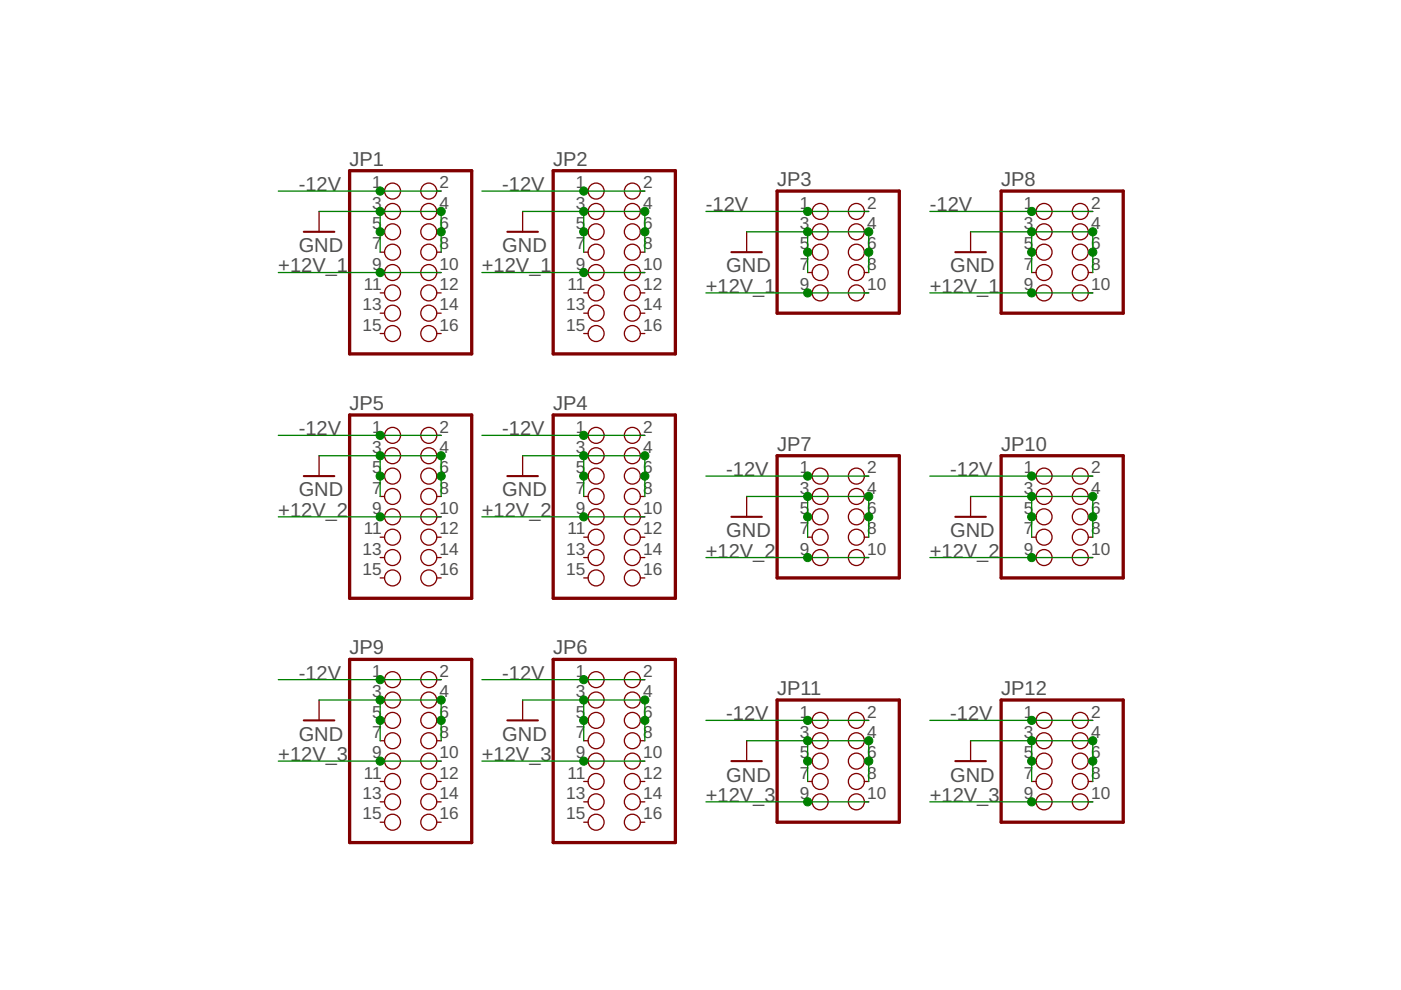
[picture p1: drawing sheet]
<svg xmlns="http://www.w3.org/2000/svg" width="297mm" height="210mm" viewBox="0 0 297 210" stroke-linecap="round" stroke-linejoin="round" font-family="sans-serif">
<path d="M74.1 36.2h25.9v38.8h-25.9zM117.3 36.2h25.9v38.8h-25.9zM164.8 40.5h25.9v25.9h-25.9zM212.3 40.5h25.8v25.9h-25.8zM74.1 88h25.9v38.9h-25.9zM117.3 88h25.9v38.9h-25.9zM164.8 96.6h25.9v25.9h-25.9zM212.3 96.6h25.8v25.9h-25.8zM74.1 139.8h25.9v38.8h-25.9zM117.3 139.8h25.9v38.8h-25.9zM164.8 148.4h25.9v25.9h-25.9zM212.3 148.4h25.8v25.9h-25.8z" fill="none" stroke="#800000" stroke-width=".7"/>
<g fill="none" stroke="#800000" stroke-width=".28">
<path d="M67.6 44.8v4.3M80.6 40.5h.9M80.6 44.8h.9M80.6 49.1h.9M80.6 53.5h.9M80.6 57.8h.9M92.6 40.5h.9M92.6 44.8h.9M92.6 49.1h.9M92.6 53.5h.9M92.6 57.8h.9M110.8 44.8v4.3"/>
<path d="M123.8 40.5h.9M123.8 44.8h.9M123.8 49.1h.9M123.8 53.5h.9M123.8 57.8h.9M135.8 40.5h.9M135.8 44.8h.9M135.8 49.1h.9M135.8 53.5h.9M135.8 57.8h.9M158.3 49.1v4.4M171.2 44.8h1"/>
<path d="M171.2 49.1h1M171.2 53.5h1M171.2 57.8h1M183.2 44.8h1M183.2 49.1h1M183.2 53.5h1M183.2 57.8h1M205.8 49.1v4.4M218.7 44.8h1M218.7 49.1h1M218.7 53.5h1M218.7 57.8h1"/>
<path d="M230.7 44.8h1M230.7 49.1h1M230.7 53.5h1M230.7 57.8h1M80.6 62.1h.9M80.6 66.4h.9M80.6 70.7h.9M92.6 62.1h.9M92.6 66.4h.9M92.6 70.7h.9M123.8 62.1h.9M123.8 66.4h.9"/>
<path d="M123.8 70.7h.9M135.8 62.1h.9M135.8 66.4h.9M135.8 70.7h.9M171.2 62.1h1M183.2 62.1h1M218.7 62.1h1M230.7 62.1h1M67.6 96.6v4.3M80.6 92.3h.9M80.6 96.6h.9M92.6 92.3h.9"/>
<path d="M92.6 96.6h.9M110.8 96.6v4.3M123.8 92.3h.9M123.8 96.6h.9M135.8 92.3h.9M135.8 96.6h.9M80.6 100.9h.9M80.6 105.3h.9M80.6 109.6h.9M80.6 113.9h.9M80.6 118.2h.9M92.6 100.9h.9"/>
<path d="M92.6 105.3h.9M92.6 109.6h.9M92.6 113.9h.9M92.6 118.2h.9M123.8 100.9h.9M123.8 105.3h.9M123.8 109.6h.9M123.8 113.9h.9M123.8 118.2h.9M135.8 100.9h.9M135.8 105.3h.9M135.8 109.6h.9"/>
<path d="M135.8 113.9h.9M135.8 118.2h.9M158.3 105.3v4.3M171.2 100.9h1M171.2 105.3h1M171.2 109.6h1M171.2 113.9h1M171.2 118.2h1M183.2 100.9h1M183.2 105.3h1M183.2 109.6h1M183.2 113.9h1"/>
<path d="M183.2 118.2h1M205.8 105.3v4.3M218.7 100.9h1M218.7 105.3h1M218.7 109.6h1M218.7 113.9h1M218.7 118.2h1M230.7 100.9h1M230.7 105.3h1M230.7 109.6h1M230.7 113.9h1M230.7 118.2h1"/>
<path d="M80.6 122.5h.9M92.6 122.5h.9M123.8 122.5h.9M135.8 122.5h.9M67.6 148.4v4.3M80.6 144.1h.9M80.6 148.4h.9M80.6 152.7h.9M80.6 157.1h.9M92.6 144.1h.9M92.6 148.4h.9M92.6 152.7h.9"/>
<path d="M92.6 157.1h.9M110.8 148.4v4.3M123.8 144.1h.9M123.8 148.4h.9M123.8 152.7h.9M123.8 157.1h.9M135.8 144.1h.9M135.8 148.4h.9M135.8 152.7h.9M135.8 157.1h.9M158.3 157.1v4.3M171.2 152.7h1"/>
<path d="M171.2 157.1h1M183.2 152.7h1M183.2 157.1h1M205.8 157.1v4.3M218.7 152.7h1M218.7 157.1h1M230.7 152.7h1M230.7 157.1h1M80.6 161.4h.9M80.6 165.7h.9M80.6 170h.9M80.6 174.3h.9"/>
<path d="M92.6 161.4h.9M92.6 165.7h.9M92.6 170h.9M92.6 174.3h.9M123.8 161.4h.9M123.8 165.7h.9M123.8 170h.9M123.8 174.3h.9M135.8 161.4h.9M135.8 165.7h.9M135.8 170h.9M135.8 174.3h.9"/>
<path d="M171.2 161.4h1M171.2 165.7h1M171.2 170h1M183.2 161.4h1M183.2 165.7h1M183.2 170h1M218.7 161.4h1M218.7 165.7h1M218.7 170h1M230.7 161.4h1M230.7 165.7h1M230.7 170h1"/>
<circle cx="83.2" cy="44.8" r="1.69"/>
<circle cx="83.2" cy="53.5" r="1.69"/>
<circle cx="83.2" cy="49.1" r="1.69"/>
<circle cx="83.2" cy="57.8" r="1.69"/>
<circle cx="83.2" cy="40.5" r="1.69"/>
<circle cx="90.9" cy="53.5" r="1.69"/>
<circle cx="90.9" cy="57.8" r="1.69"/>
<circle cx="90.9" cy="49.1" r="1.69"/>
<circle cx="90.9" cy="44.8" r="1.69"/>
<circle cx="90.9" cy="40.5" r="1.69"/>
<circle cx="126.4" cy="57.8" r="1.69"/>
<circle cx="126.4" cy="44.8" r="1.69"/>
<circle cx="126.4" cy="49.1" r="1.69"/>
<circle cx="126.4" cy="53.5" r="1.69"/>
<circle cx="126.4" cy="40.5" r="1.69"/>
<circle cx="134.1" cy="53.5" r="1.69"/>
<circle cx="134.1" cy="57.8" r="1.69"/>
<circle cx="134.1" cy="49.1" r="1.69"/>
<circle cx="134.1" cy="44.8" r="1.69"/>
<circle cx="134.1" cy="40.5" r="1.69"/>
<circle cx="173.9" cy="44.8" r="1.69"/>
<circle cx="173.9" cy="57.8" r="1.69"/>
<circle cx="173.9" cy="53.5" r="1.69"/>
<circle cx="173.9" cy="49.1" r="1.69"/>
<circle cx="181.6" cy="57.8" r="1.69"/>
<circle cx="181.6" cy="44.8" r="1.69"/>
<circle cx="181.6" cy="49.1" r="1.69"/>
<circle cx="181.6" cy="53.5" r="1.69"/>
<circle cx="221.4" cy="57.8" r="1.69"/>
<circle cx="221.4" cy="49.1" r="1.69"/>
<circle cx="221.4" cy="44.8" r="1.69"/>
<circle cx="221.4" cy="53.5" r="1.69"/>
<circle cx="229" cy="49.1" r="1.69"/>
<circle cx="229" cy="57.8" r="1.69"/>
<circle cx="229" cy="44.8" r="1.69"/>
<circle cx="229" cy="53.5" r="1.69"/>
<circle cx="83.2" cy="62.1" r="1.69"/>
<circle cx="83.2" cy="66.4" r="1.69"/>
<circle cx="83.2" cy="70.7" r="1.69"/>
<circle cx="90.9" cy="62.1" r="1.69"/>
<circle cx="90.9" cy="66.4" r="1.69"/>
<circle cx="90.9" cy="70.7" r="1.69"/>
<circle cx="126.4" cy="62.1" r="1.69"/>
<circle cx="126.4" cy="66.4" r="1.69"/>
<circle cx="126.4" cy="70.7" r="1.69"/>
<circle cx="134.1" cy="70.7" r="1.69"/>
<circle cx="134.1" cy="62.1" r="1.69"/>
<circle cx="134.1" cy="66.4" r="1.69"/>
<circle cx="173.9" cy="62.1" r="1.69"/>
<circle cx="181.6" cy="62.1" r="1.69"/>
<circle cx="221.4" cy="62.1" r="1.69"/>
<circle cx="229" cy="62.1" r="1.69"/>
<circle cx="83.2" cy="96.6" r="1.69"/>
<circle cx="83.2" cy="92.3" r="1.69"/>
<circle cx="90.9" cy="92.3" r="1.69"/>
<circle cx="90.9" cy="96.6" r="1.69"/>
<circle cx="126.4" cy="92.3" r="1.69"/>
<circle cx="126.4" cy="96.6" r="1.69"/>
<circle cx="134.1" cy="92.3" r="1.69"/>
<circle cx="134.1" cy="96.6" r="1.69"/>
<circle cx="83.2" cy="118.2" r="1.69"/>
<circle cx="83.2" cy="105.3" r="1.69"/>
<circle cx="83.2" cy="113.9" r="1.69"/>
<circle cx="83.2" cy="109.6" r="1.69"/>
<circle cx="83.2" cy="100.9" r="1.69"/>
<circle cx="90.9" cy="118.2" r="1.69"/>
<circle cx="90.9" cy="100.9" r="1.69"/>
<circle cx="90.9" cy="109.6" r="1.69"/>
<circle cx="90.9" cy="105.3" r="1.69"/>
<circle cx="90.9" cy="113.9" r="1.69"/>
<circle cx="126.4" cy="105.3" r="1.69"/>
<circle cx="126.4" cy="109.6" r="1.69"/>
<circle cx="126.4" cy="113.9" r="1.69"/>
<circle cx="126.4" cy="118.2" r="1.69"/>
<circle cx="126.4" cy="100.9" r="1.69"/>
<circle cx="134.1" cy="105.3" r="1.69"/>
<circle cx="134.1" cy="109.6" r="1.69"/>
<circle cx="134.1" cy="100.9" r="1.69"/>
<circle cx="134.1" cy="113.9" r="1.69"/>
<circle cx="134.1" cy="118.2" r="1.69"/>
<circle cx="173.9" cy="109.6" r="1.69"/>
<circle cx="173.9" cy="118.2" r="1.69"/>
<circle cx="173.9" cy="100.9" r="1.69"/>
<circle cx="173.9" cy="105.3" r="1.69"/>
<circle cx="173.9" cy="113.9" r="1.69"/>
<circle cx="181.6" cy="100.9" r="1.69"/>
<circle cx="181.6" cy="105.3" r="1.69"/>
<circle cx="181.6" cy="109.6" r="1.69"/>
<circle cx="181.6" cy="113.9" r="1.69"/>
<circle cx="181.6" cy="118.2" r="1.69"/>
<circle cx="221.4" cy="118.2" r="1.69"/>
<circle cx="221.4" cy="109.6" r="1.69"/>
<circle cx="221.4" cy="113.9" r="1.69"/>
<circle cx="221.4" cy="105.3" r="1.69"/>
<circle cx="221.4" cy="100.9" r="1.69"/>
<circle cx="229" cy="100.9" r="1.69"/>
<circle cx="229" cy="113.9" r="1.69"/>
<circle cx="229" cy="105.3" r="1.69"/>
<circle cx="229" cy="118.2" r="1.69"/>
<circle cx="229" cy="109.6" r="1.69"/>
<circle cx="83.2" cy="122.5" r="1.69"/>
<circle cx="90.9" cy="122.5" r="1.69"/>
<circle cx="126.4" cy="122.5" r="1.69"/>
<circle cx="134.1" cy="122.5" r="1.69"/>
<circle cx="83.2" cy="148.4" r="1.69"/>
<circle cx="83.2" cy="152.7" r="1.69"/>
<circle cx="83.2" cy="157.1" r="1.69"/>
<circle cx="83.2" cy="144.1" r="1.69"/>
<circle cx="90.9" cy="157.1" r="1.69"/>
<circle cx="90.9" cy="152.7" r="1.69"/>
<circle cx="90.9" cy="148.4" r="1.69"/>
<circle cx="90.9" cy="144.1" r="1.69"/>
<circle cx="126.4" cy="144.1" r="1.69"/>
<circle cx="126.4" cy="148.4" r="1.69"/>
<circle cx="126.4" cy="157.1" r="1.69"/>
<circle cx="126.4" cy="152.7" r="1.69"/>
<circle cx="134.1" cy="144.1" r="1.69"/>
<circle cx="134.1" cy="152.7" r="1.69"/>
<circle cx="134.1" cy="148.4" r="1.69"/>
<circle cx="134.1" cy="157.1" r="1.69"/>
<circle cx="173.9" cy="157.1" r="1.69"/>
<circle cx="173.9" cy="152.7" r="1.69"/>
<circle cx="181.6" cy="157.1" r="1.69"/>
<circle cx="181.6" cy="152.7" r="1.69"/>
<circle cx="221.4" cy="157.1" r="1.69"/>
<circle cx="221.4" cy="152.7" r="1.69"/>
<circle cx="229" cy="152.7" r="1.69"/>
<circle cx="229" cy="157.1" r="1.69"/>
<circle cx="83.2" cy="174.3" r="1.69"/>
<circle cx="83.2" cy="161.4" r="1.69"/>
<circle cx="83.2" cy="170" r="1.69"/>
<circle cx="83.2" cy="165.7" r="1.69"/>
<circle cx="90.9" cy="161.4" r="1.69"/>
<circle cx="90.9" cy="165.7" r="1.69"/>
<circle cx="90.9" cy="170" r="1.69"/>
<circle cx="90.9" cy="174.3" r="1.69"/>
<circle cx="126.4" cy="161.4" r="1.69"/>
<circle cx="126.4" cy="174.3" r="1.69"/>
<circle cx="126.4" cy="165.7" r="1.69"/>
<circle cx="126.4" cy="170" r="1.69"/>
<circle cx="134.1" cy="161.4" r="1.69"/>
<circle cx="134.1" cy="174.3" r="1.69"/>
<circle cx="134.1" cy="165.7" r="1.69"/>
<circle cx="134.1" cy="170" r="1.69"/>
<circle cx="173.9" cy="161.4" r="1.69"/>
<circle cx="173.9" cy="165.7" r="1.69"/>
<circle cx="173.9" cy="170" r="1.69"/>
<circle cx="181.6" cy="161.4" r="1.69"/>
<circle cx="181.6" cy="165.7" r="1.69"/>
<circle cx="181.6" cy="170" r="1.69"/>
<circle cx="221.4" cy="165.7" r="1.69"/>
<circle cx="221.4" cy="170" r="1.69"/>
<circle cx="221.4" cy="161.4" r="1.69"/>
<circle cx="229" cy="161.4" r="1.69"/>
<circle cx="229" cy="165.7" r="1.69"/>
<circle cx="229" cy="170" r="1.69"/>
</g>
<path d="M64.4 49.1h6.5M107.6 49.1h6.4M155.1 53.5h6.4M202.5 53.5h6.5M64.4 100.9h6.5M107.6 100.9h6.4M155.1 109.6h6.4M202.5 109.6h6.5M64.4 152.7h6.5M107.6 152.7h6.4M155.1 161.4h6.4M202.5 161.4h6.5" fill="none" stroke="#800000" stroke-width=".44"/>
<g fill="none" stroke="#008000" stroke-width=".28">
<path d="M59 57.8h34.5M59 40.5h34.5M67.6 44.8h25.9v8.7M80.6 44.8v8.7M102.2 57.8h34.5M102.2 40.5h34.5M110.8 44.8h25.9v8.7M123.8 44.8v8.7M149.7 44.8h34.5M158.3 49.1h25.9v8.7M171.2 49.1v8.7M197.1 44.8h34.6"/>
<path d="M205.8 49.1h25.9v8.7M218.7 49.1v8.7M149.7 62.1h34.5M197.1 62.1h34.6M59 92.3h34.5M67.6 96.6h25.9v8.7M80.6 96.6v8.7M102.2 92.3h34.5M110.8 96.6h25.9v8.7M123.8 96.6v8.7M59 109.6h34.5M102.2 109.6h34.5"/>
<path d="M149.7 118.2h34.5M149.7 100.9h34.5M158.3 105.3h25.9v8.6M171.2 105.3v8.6M197.1 118.2h34.6M197.1 100.9h34.6M205.8 105.3h25.9v8.6M218.7 105.3v8.6M59 144.1h34.5M67.6 148.4h25.9v8.7M80.6 148.4v8.7M102.2 144.1h34.5"/>
<path d="M110.8 148.4h25.9v8.7M123.8 148.4v8.7M149.7 152.7h34.5M158.3 157.1h25.9v8.6M171.2 157.1v8.6M197.1 152.7h34.6M205.8 157.1h25.9v8.6M218.7 157.1v8.6M59 161.4h34.5M102.2 161.4h34.5M149.7 170h34.5M197.1 170h34.6"/>
</g>
<g fill="#008000" stroke="#008000" stroke-width=".21">
<circle cx="80.6" cy="57.8" r=".87"/>
<circle cx="171.2" cy="62.1" r=".87"/>
<circle cx="123.8" cy="57.8" r=".87"/>
<circle cx="218.7" cy="62.1" r=".87"/>
<circle cx="80.6" cy="109.6" r=".87"/>
<circle cx="171.2" cy="118.2" r=".87"/>
<circle cx="123.8" cy="109.6" r=".87"/>
<circle cx="218.7" cy="118.2" r=".87"/>
<circle cx="80.6" cy="144.1" r=".87"/>
<circle cx="80.6" cy="92.3" r=".87"/>
<circle cx="171.2" cy="152.7" r=".87"/>
<circle cx="171.2" cy="100.9" r=".87"/>
<circle cx="171.2" cy="44.8" r=".87"/>
<circle cx="80.6" cy="40.5" r=".87"/>
<circle cx="123.8" cy="144.1" r=".87"/>
<circle cx="123.8" cy="92.3" r=".87"/>
<circle cx="123.8" cy="40.5" r=".87"/>
<circle cx="218.7" cy="152.7" r=".87"/>
<circle cx="218.7" cy="100.9" r=".87"/>
<circle cx="218.7" cy="44.8" r=".87"/>
<circle cx="80.6" cy="161.4" r=".87"/>
<circle cx="171.2" cy="170" r=".87"/>
<circle cx="123.8" cy="161.4" r=".87"/>
<circle cx="218.7" cy="170" r=".87"/>
<circle cx="80.6" cy="44.8" r=".87"/>
<circle cx="80.6" cy="49.1" r=".87"/>
<circle cx="93.5" cy="44.8" r=".87"/>
<circle cx="93.5" cy="49.1" r=".87"/>
<circle cx="171.2" cy="49.1" r=".87"/>
<circle cx="171.2" cy="53.5" r=".87"/>
<circle cx="184.2" cy="49.1" r=".87"/>
<circle cx="184.2" cy="53.5" r=".87"/>
<circle cx="171.2" cy="105.3" r=".87"/>
<circle cx="171.2" cy="109.6" r=".87"/>
<circle cx="184.2" cy="109.6" r=".87"/>
<circle cx="184.2" cy="105.3" r=".87"/>
<circle cx="80.6" cy="96.6" r=".87"/>
<circle cx="80.6" cy="100.9" r=".87"/>
<circle cx="93.5" cy="96.6" r=".87"/>
<circle cx="93.5" cy="100.9" r=".87"/>
<circle cx="80.6" cy="148.4" r=".87"/>
<circle cx="80.6" cy="152.7" r=".87"/>
<circle cx="93.5" cy="148.4" r=".87"/>
<circle cx="93.5" cy="152.7" r=".87"/>
<circle cx="171.2" cy="157.1" r=".87"/>
<circle cx="171.2" cy="161.4" r=".87"/>
<circle cx="184.2" cy="157.1" r=".87"/>
<circle cx="184.2" cy="161.4" r=".87"/>
<circle cx="123.8" cy="44.8" r=".87"/>
<circle cx="123.8" cy="49.1" r=".87"/>
<circle cx="136.7" cy="44.8" r=".87"/>
<circle cx="136.7" cy="49.1" r=".87"/>
<circle cx="123.8" cy="96.6" r=".87"/>
<circle cx="123.8" cy="100.9" r=".87"/>
<circle cx="136.7" cy="96.6" r=".87"/>
<circle cx="136.7" cy="100.9" r=".87"/>
<circle cx="123.8" cy="148.4" r=".87"/>
<circle cx="123.8" cy="152.7" r=".87"/>
<circle cx="136.7" cy="148.4" r=".87"/>
<circle cx="136.7" cy="152.7" r=".87"/>
<circle cx="218.7" cy="49.1" r=".87"/>
<circle cx="218.7" cy="53.5" r=".87"/>
<circle cx="231.7" cy="49.1" r=".87"/>
<circle cx="231.7" cy="53.5" r=".87"/>
<circle cx="218.7" cy="105.3" r=".87"/>
<circle cx="218.7" cy="109.6" r=".87"/>
<circle cx="231.7" cy="109.6" r=".87"/>
<circle cx="231.7" cy="105.3" r=".87"/>
<circle cx="218.7" cy="157.1" r=".87"/>
<circle cx="218.7" cy="161.4" r=".87"/>
<circle cx="231.7" cy="157.1" r=".87"/>
<circle cx="231.7" cy="161.4" r=".87"/>
</g>
<g font-size="4.3" fill="#505050">
<text x="74.1" y="35.1">JP1</text>
<text x="117.3" y="35.1">JP2</text>
<text x="63.3" y="40.5">-12V</text>
<text x="106.5" y="40.5">-12V</text>
<text x="164.8" y="39.4">JP3</text>
<text x="212.3" y="39.4">JP8</text>
<text x="149.7" y="44.8">-12V</text>
<text x="197.1" y="44.8">-12V</text>
<text x="63.3" y="53.5">GND</text>
<text x="106.5" y="53.5">GND</text>
<text x="59" y="57.8">+12V_1</text>
<text x="102.2" y="57.8">+12V_1</text>
<text x="154" y="57.8">GND</text>
<text x="201.5" y="57.8">GND</text>
<text x="149.7" y="62.1">+12V_1</text>
<text x="197.1" y="62.1">+12V_1</text>
<text x="74.1" y="86.9">JP5</text>
<text x="117.3" y="86.9">JP4</text>
<text x="63.3" y="92.3">-12V</text>
<text x="106.5" y="92.3">-12V</text>
<text x="164.8" y="95.5">JP7</text>
<text x="212.3" y="95.5">JP10</text>
<text x="154" y="100.9">-12V</text>
<text x="201.5" y="100.9">-12V</text>
<text x="63.3" y="105.3">GND</text>
<text x="106.5" y="105.3">GND</text>
<text x="59" y="109.6">+12V_2</text>
<text x="102.2" y="109.6">+12V_2</text>
<text x="154" y="113.9">GND</text>
<text x="201.5" y="113.9">GND</text>
<text x="149.7" y="118.2">+12V_2</text>
<text x="197.1" y="118.2">+12V_2</text>
<text x="74.1" y="138.7">JP9</text>
<text x="117.3" y="138.7">JP6</text>
<text x="63.3" y="144.1">-12V</text>
<text x="106.5" y="144.1">-12V</text>
<text x="164.8" y="147.4">JP11</text>
<text x="212.3" y="147.4">JP12</text>
<text x="154" y="152.7">-12V</text>
<text x="201.5" y="152.7">-12V</text>
<text x="59" y="161.4">+12V_3</text>
<text x="63.3" y="157.1">GND</text>
<text x="102.2" y="161.4">+12V_3</text>
<text x="106.5" y="157.1">GND</text>
<text x="154" y="165.7">GND</text>
<text x="201.5" y="165.7">GND</text>
<text x="149.7" y="170">+12V_3</text>
<text x="197.1" y="170">+12V_3</text>
</g>
<g font-size="3.7" fill="#505050">
<text x="78.9" y="39.9">1</text>
<text x="93.2" y="39.9">2</text>
<text x="122.1" y="39.9">1</text>
<text x="136.4" y="39.9">2</text>
<text x="78.9" y="44.2">3</text>
<text x="93.2" y="44.2">4</text>
<text x="122.1" y="44.2">3</text>
<text x="136.4" y="44.2">4</text>
<text x="169.6" y="44.2">1</text>
<text x="183.9" y="44.2">2</text>
<text x="217" y="44.2">1</text>
<text x="231.3" y="44.2">2</text>
<text x="78.9" y="48.5">5</text>
<text x="78.9" y="52.9">7</text>
<text x="93.2" y="48.5">6</text>
<text x="93.2" y="52.9">8</text>
<text x="122.1" y="48.5">5</text>
<text x="122.1" y="52.9">7</text>
<text x="136.4" y="48.5">6</text>
<text x="136.4" y="52.9">8</text>
<text x="169.6" y="48.5">3</text>
<text x="169.6" y="52.9">5</text>
<text x="183.9" y="48.5">4</text>
<text x="183.9" y="52.9">6</text>
<text x="217" y="48.5">3</text>
<text x="217" y="52.9">5</text>
<text x="231.3" y="48.5">4</text>
<text x="231.3" y="52.9">6</text>
<text x="78.9" y="57.2">9</text>
<text x="93.2" y="57.2">10</text>
<text x="122.1" y="57.2">9</text>
<text x="136.4" y="57.2">10</text>
<text x="169.6" y="57.2">7</text>
<text x="183.9" y="57.2">8</text>
<text x="217" y="57.2">7</text>
<text x="231.3" y="57.2">8</text>
<text x="76.9" y="65.8">13</text>
<text x="77.1" y="61.5">11</text>
<text x="93.2" y="61.5">12</text>
<text x="93.2" y="65.8">14</text>
<text x="120" y="65.8">13</text>
<text x="120.3" y="61.5">11</text>
<text x="136.4" y="61.5">12</text>
<text x="136.4" y="65.8">14</text>
<text x="169.6" y="61.5">9</text>
<text x="183.9" y="61.5">10</text>
<text x="217" y="61.5">9</text>
<text x="231.3" y="61.5">10</text>
<text x="76.9" y="70.1">15</text>
<text x="93.2" y="70.1">16</text>
<text x="120" y="70.1">15</text>
<text x="136.4" y="70.1">16</text>
<text x="78.9" y="91.7">1</text>
<text x="93.2" y="91.7">2</text>
<text x="122.1" y="91.7">1</text>
<text x="136.4" y="91.7">2</text>
<text x="78.9" y="96">3</text>
<text x="78.9" y="100.3">5</text>
<text x="93.2" y="96">4</text>
<text x="93.2" y="100.3">6</text>
<text x="122.1" y="96">3</text>
<text x="122.1" y="100.3">5</text>
<text x="136.4" y="96">4</text>
<text x="136.4" y="100.3">6</text>
<text x="169.6" y="100.3">1</text>
<text x="183.9" y="100.3">2</text>
<text x="217" y="100.3">1</text>
<text x="231.3" y="100.3">2</text>
<text x="78.9" y="104.7">7</text>
<text x="93.2" y="104.7">8</text>
<text x="122.1" y="104.7">7</text>
<text x="136.4" y="104.7">8</text>
<text x="169.6" y="104.7">3</text>
<text x="183.9" y="104.7">4</text>
<text x="217" y="104.7">3</text>
<text x="231.3" y="104.7">4</text>
<text x="77.1" y="113.3">11</text>
<text x="78.9" y="109">9</text>
<text x="93.2" y="109">10</text>
<text x="93.2" y="113.3">12</text>
<text x="120.3" y="113.3">11</text>
<text x="122.1" y="109">9</text>
<text x="136.4" y="109">10</text>
<text x="136.4" y="113.3">12</text>
<text x="169.6" y="109">5</text>
<text x="169.6" y="113.3">7</text>
<text x="183.9" y="109">6</text>
<text x="183.9" y="113.3">8</text>
<text x="217" y="109">5</text>
<text x="217" y="113.3">7</text>
<text x="231.3" y="109">6</text>
<text x="231.3" y="113.3">8</text>
<text x="76.9" y="117.6">13</text>
<text x="93.2" y="117.6">14</text>
<text x="120" y="117.6">13</text>
<text x="136.4" y="117.6">14</text>
<text x="169.6" y="117.6">9</text>
<text x="183.9" y="117.6">10</text>
<text x="217" y="117.6">9</text>
<text x="231.3" y="117.6">10</text>
<text x="76.9" y="121.9">15</text>
<text x="93.2" y="121.9">16</text>
<text x="120" y="121.9">15</text>
<text x="136.4" y="121.9">16</text>
<text x="78.9" y="143.5">1</text>
<text x="93.2" y="143.5">2</text>
<text x="122.1" y="143.5">1</text>
<text x="136.4" y="143.5">2</text>
<text x="78.9" y="147.8">3</text>
<text x="93.2" y="147.8">4</text>
<text x="122.1" y="147.8">3</text>
<text x="136.4" y="147.8">4</text>
<text x="78.9" y="152.1">5</text>
<text x="93.2" y="152.1">6</text>
<text x="122.1" y="152.1">5</text>
<text x="136.4" y="152.1">6</text>
<text x="169.6" y="152.1">1</text>
<text x="183.9" y="152.1">2</text>
<text x="217" y="152.1">1</text>
<text x="231.3" y="152.1">2</text>
<text x="78.9" y="156.5">7</text>
<text x="78.9" y="160.8">9</text>
<text x="93.2" y="156.5">8</text>
<text x="93.2" y="160.8">10</text>
<text x="122.1" y="156.5">7</text>
<text x="122.1" y="160.8">9</text>
<text x="136.4" y="156.5">8</text>
<text x="136.4" y="160.8">10</text>
<text x="169.6" y="156.5">3</text>
<text x="169.6" y="160.8">5</text>
<text x="183.9" y="156.5">4</text>
<text x="183.9" y="160.8">6</text>
<text x="217" y="156.5">3</text>
<text x="217" y="160.8">5</text>
<text x="231.3" y="156.5">4</text>
<text x="231.3" y="160.8">6</text>
<text x="77.1" y="165.1">11</text>
<text x="93.2" y="165.1">12</text>
<text x="120.3" y="165.1">11</text>
<text x="136.4" y="165.1">12</text>
<text x="169.6" y="165.1">7</text>
<text x="183.9" y="165.1">8</text>
<text x="217" y="165.1">7</text>
<text x="231.3" y="165.1">8</text>
<text x="76.9" y="169.4">13</text>
<text x="76.9" y="173.7">15</text>
<text x="93.2" y="169.4">14</text>
<text x="93.2" y="173.7">16</text>
<text x="120" y="169.4">13</text>
<text x="120" y="173.7">15</text>
<text x="136.4" y="169.4">14</text>
<text x="136.4" y="173.7">16</text>
<text x="169.6" y="169.4">9</text>
<text x="183.9" y="169.4">10</text>
<text x="217" y="169.4">9</text>
<text x="231.3" y="169.4">10</text>
</g>
</svg>
